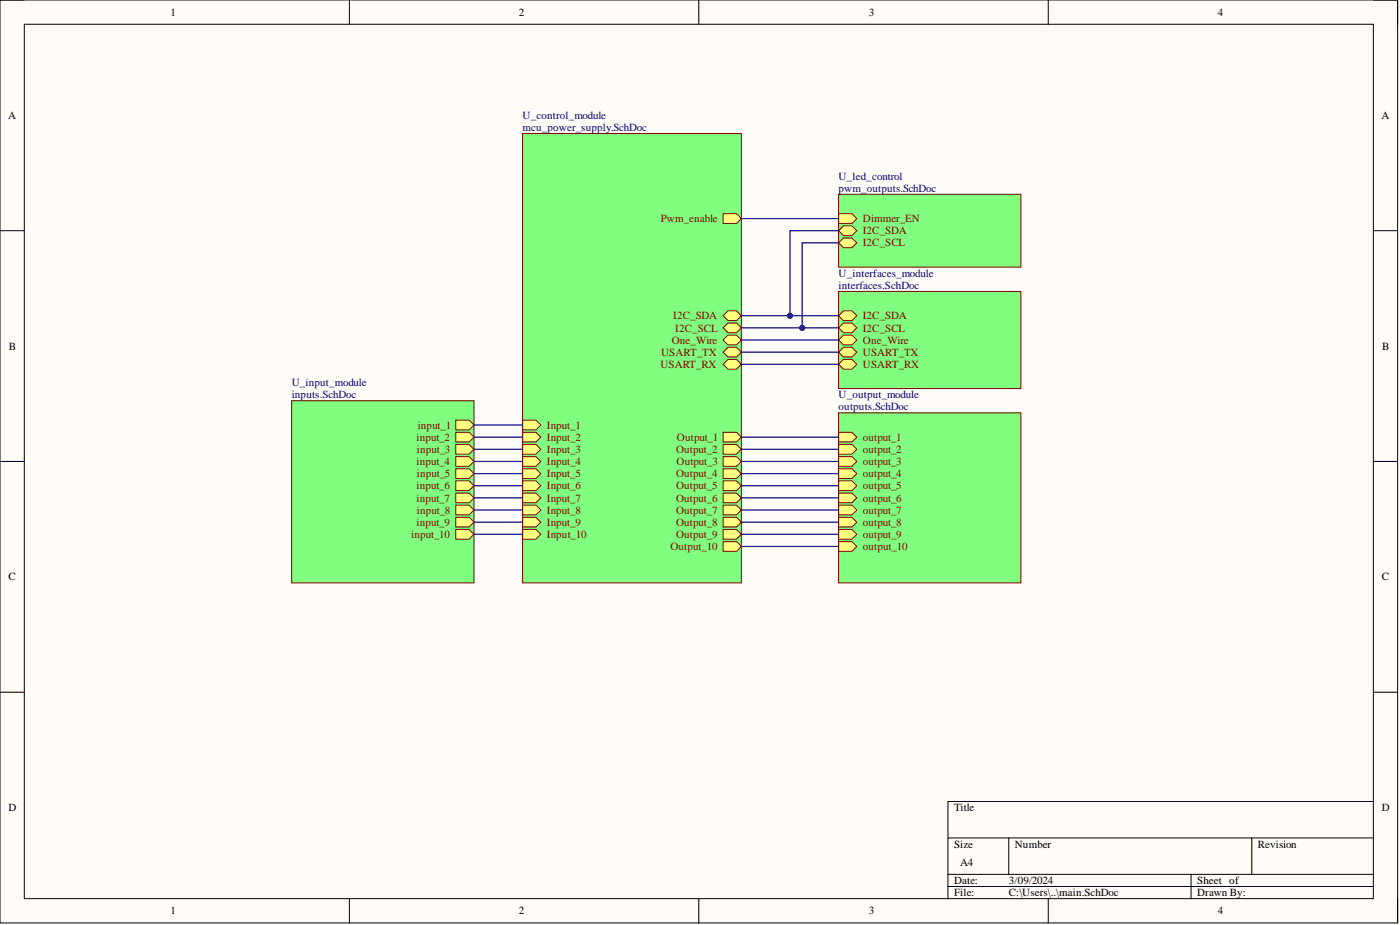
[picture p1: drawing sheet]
<svg xmlns="http://www.w3.org/2000/svg" width="292mm" height="193mm" viewBox="0 0 292 193" stroke-linecap="round" stroke-linejoin="round" font-family="sans-serif">
<path d="M0 0h291.6v192.5h-291.6z" fill-rule="evenodd" fill="#fffcf8"/>
<path d="M0 0h291.6v192.5h-291.6z" fill="none" stroke="#000" stroke-width=".21"/>
<path d="M5.1 5.1h281.4v182.4h-281.4z" fill-rule="evenodd" fill="#fffcf8"/>
<g fill="none" stroke="#000" stroke-width=".21">
<path d="M0 0h5.1M72.9 0v5.1M145.8 0v5.1M218.7 0v5.1M286.5 0h5.1v5.1M5.1 5.1h281.4v182.4h-281.4zM0 48.1h5.1M286.5 48.1h5.1M0 96.3h5.1M286.5 96.3h5.1M0 144.4h5.1M286.5 144.4h5.1"/>
<path d="M197.8 174.8h88.7M210.5 174.8v7.6M261.2 174.8v7.6M286.5 167.2h-88.7v20.3M72.9 187.5v5M145.8 187.5v5M197.8 182.4h88.7M197.8 184.9h88.7M218.7 187.5v5M248.5 182.4v5.1M291.6 187.5v5"/>
</g>
<path d="M109 27.9h45.7v93.7h-45.7z" fill-rule="evenodd" fill="#80ff80"/>
<path d="M109 27.9h45.7v93.7h-45.7z" fill="none" stroke="#800000" stroke-width=".21"/>
<path d="M150.9 65.9l1-1h1.8l1 1-1 1h-1.8z" fill-rule="evenodd" fill="#ffff80"/>
<path d="M150.9 65.9l1-1h1.8l1 1-1 1h-1.8z" fill="none" stroke="#800000" stroke-width=".21"/>
<path d="M150.9 76l1-1h1.8l1 1-1 1h-1.8z" fill-rule="evenodd" fill="#ffff80"/>
<path d="M150.9 76l1-1h1.8l1 1-1 1h-1.8z" fill="none" stroke="#800000" stroke-width=".21"/>
<path d="M150.9 73.5l1-1h1.8l1 1-1 1h-1.8z" fill-rule="evenodd" fill="#ffff80"/>
<path d="M150.9 73.5l1-1h1.8l1 1-1 1h-1.8z" fill="none" stroke="#800000" stroke-width=".21"/>
<path d="M150.9 68.4l1-1h1.8l1 1-1 1h-1.8z" fill-rule="evenodd" fill="#ffff80"/>
<path d="M150.9 68.4l1-1h1.8l1 1-1 1h-1.8z" fill="none" stroke="#800000" stroke-width=".21"/>
<path d="M150.9 70.9l1-1h1.8l1 1-1 1h-1.8z" fill-rule="evenodd" fill="#ffff80"/>
<path d="M150.9 70.9l1-1h1.8l1 1-1 1h-1.8z" fill="none" stroke="#800000" stroke-width=".21"/>
<path d="M109 95.3h2.8l1 1-1 1h-2.8z" fill-rule="evenodd" fill="#ffff80"/>
<path d="M109 95.3h2.8l1 1-1 1h-2.8z" fill="none" stroke="#800000" stroke-width=".21"/>
<path d="M109 97.8h2.8l1 1-1 1h-2.8z" fill-rule="evenodd" fill="#ffff80"/>
<path d="M109 97.8h2.8l1 1-1 1h-2.8z" fill="none" stroke="#800000" stroke-width=".21"/>
<path d="M109 87.7h2.8l1 1-1 1h-2.8z" fill-rule="evenodd" fill="#ffff80"/>
<path d="M109 87.7h2.8l1 1-1 1h-2.8z" fill="none" stroke="#800000" stroke-width=".21"/>
<path d="M109 90.2h2.8l1 1-1 1h-2.8z" fill-rule="evenodd" fill="#ffff80"/>
<path d="M109 90.2h2.8l1 1-1 1h-2.8z" fill="none" stroke="#800000" stroke-width=".21"/>
<path d="M109 100.3h2.8l1 1-1 1h-2.8z" fill-rule="evenodd" fill="#ffff80"/>
<path d="M109 100.3h2.8l1 1-1 1h-2.8z" fill="none" stroke="#800000" stroke-width=".21"/>
<path d="M109 92.7h2.8l1 1-1 1h-2.8z" fill-rule="evenodd" fill="#ffff80"/>
<path d="M109 92.7h2.8l1 1-1 1h-2.8z" fill="none" stroke="#800000" stroke-width=".21"/>
<path d="M150.9 102.9h2.8l1 1-1 1h-2.8z" fill-rule="evenodd" fill="#ffff80"/>
<path d="M150.9 102.9h2.8l1 1-1 1h-2.8z" fill="none" stroke="#800000" stroke-width=".21"/>
<path d="M150.9 92.7h2.8l1 1-1 1h-2.8z" fill-rule="evenodd" fill="#ffff80"/>
<path d="M150.9 92.7h2.8l1 1-1 1h-2.8z" fill="none" stroke="#800000" stroke-width=".21"/>
<path d="M150.9 97.8h2.8l1 1-1 1h-2.8z" fill-rule="evenodd" fill="#ffff80"/>
<path d="M150.9 97.8h2.8l1 1-1 1h-2.8z" fill="none" stroke="#800000" stroke-width=".21"/>
<path d="M150.9 100.3h2.8l1 1-1 1h-2.8z" fill-rule="evenodd" fill="#ffff80"/>
<path d="M150.9 100.3h2.8l1 1-1 1h-2.8z" fill="none" stroke="#800000" stroke-width=".21"/>
<path d="M150.9 90.2h2.8l1 1-1 1h-2.8z" fill-rule="evenodd" fill="#ffff80"/>
<path d="M150.9 90.2h2.8l1 1-1 1h-2.8z" fill="none" stroke="#800000" stroke-width=".21"/>
<path d="M150.9 95.3h2.8l1 1-1 1h-2.8z" fill-rule="evenodd" fill="#ffff80"/>
<path d="M150.9 95.3h2.8l1 1-1 1h-2.8z" fill="none" stroke="#800000" stroke-width=".21"/>
<path d="M109 105.4h2.8l1 1-1 1h-2.8z" fill-rule="evenodd" fill="#ffff80"/>
<path d="M109 105.4h2.8l1 1-1 1h-2.8z" fill="none" stroke="#800000" stroke-width=".21"/>
<path d="M109 107.9h2.8l1 1-1 1h-2.8z" fill-rule="evenodd" fill="#ffff80"/>
<path d="M109 107.9h2.8l1 1-1 1h-2.8z" fill="none" stroke="#800000" stroke-width=".21"/>
<path d="M109 102.9h2.8l1 1-1 1h-2.8z" fill-rule="evenodd" fill="#ffff80"/>
<path d="M109 102.9h2.8l1 1-1 1h-2.8z" fill="none" stroke="#800000" stroke-width=".21"/>
<path d="M109 110.5h2.8l1 1-1 1h-2.8z" fill-rule="evenodd" fill="#ffff80"/>
<path d="M109 110.5h2.8l1 1-1 1h-2.8z" fill="none" stroke="#800000" stroke-width=".21"/>
<path d="M150.9 110.5h2.8l1 1-1 1h-2.8z" fill-rule="evenodd" fill="#ffff80"/>
<path d="M150.9 110.5h2.8l1 1-1 1h-2.8z" fill="none" stroke="#800000" stroke-width=".21"/>
<path d="M150.9 113h2.8l1 1-1 1h-2.8z" fill-rule="evenodd" fill="#ffff80"/>
<path d="M150.9 113h2.8l1 1-1 1h-2.8z" fill="none" stroke="#800000" stroke-width=".21"/>
<path d="M150.9 107.9h2.8l1 1-1 1h-2.8z" fill-rule="evenodd" fill="#ffff80"/>
<path d="M150.9 107.9h2.8l1 1-1 1h-2.8z" fill="none" stroke="#800000" stroke-width=".21"/>
<path d="M150.9 105.4h2.8l1 1-1 1h-2.8z" fill-rule="evenodd" fill="#ffff80"/>
<path d="M150.9 105.4h2.8l1 1-1 1h-2.8z" fill="none" stroke="#800000" stroke-width=".21"/>
<path d="M150.9 44.6h2.8l1 1-1 1h-2.8z" fill-rule="evenodd" fill="#ffff80"/>
<path d="M150.9 44.6h2.8l1 1-1 1h-2.8z" fill="none" stroke="#800000" stroke-width=".21"/>
<path d="M175 60.8h38v20.3h-38z" fill-rule="evenodd" fill="#80ff80"/>
<path d="M175 60.8h38v20.3h-38z" fill="none" stroke="#800000" stroke-width=".21"/>
<path d="M175 65.9l1-1h1.8l1 1-1 1h-1.8z" fill-rule="evenodd" fill="#ffff80"/>
<path d="M175 65.9l1-1h1.8l1 1-1 1h-1.8z" fill="none" stroke="#800000" stroke-width=".21"/>
<path d="M175 68.4l1-1h1.8l1 1-1 1h-1.8z" fill-rule="evenodd" fill="#ffff80"/>
<path d="M175 68.4l1-1h1.8l1 1-1 1h-1.8z" fill="none" stroke="#800000" stroke-width=".21"/>
<path d="M175 70.9l1-1h1.8l1 1-1 1h-1.8z" fill-rule="evenodd" fill="#ffff80"/>
<path d="M175 70.9l1-1h1.8l1 1-1 1h-1.8z" fill="none" stroke="#800000" stroke-width=".21"/>
<path d="M175 73.5l1-1h1.8l1 1-1 1h-1.8z" fill-rule="evenodd" fill="#ffff80"/>
<path d="M175 73.5l1-1h1.8l1 1-1 1h-1.8z" fill="none" stroke="#800000" stroke-width=".21"/>
<path d="M175 76l1-1h1.8l1 1-1 1h-1.8z" fill-rule="evenodd" fill="#ffff80"/>
<path d="M175 76l1-1h1.8l1 1-1 1h-1.8z" fill="none" stroke="#800000" stroke-width=".21"/>
<path d="M60.9 83.6h38v38h-38z" fill-rule="evenodd" fill="#80ff80"/>
<path d="M60.9 83.6h38v38h-38z" fill="none" stroke="#800000" stroke-width=".21"/>
<path d="M95.1 87.7h2.8l1 1-1 1h-2.8z" fill-rule="evenodd" fill="#ffff80"/>
<path d="M95.1 87.7h2.8l1 1-1 1h-2.8z" fill="none" stroke="#800000" stroke-width=".21"/>
<path d="M95.1 90.2h2.8l1 1-1 1h-2.8z" fill-rule="evenodd" fill="#ffff80"/>
<path d="M95.1 90.2h2.8l1 1-1 1h-2.8z" fill="none" stroke="#800000" stroke-width=".21"/>
<path d="M95.1 92.7h2.8l1 1-1 1h-2.8z" fill-rule="evenodd" fill="#ffff80"/>
<path d="M95.1 92.7h2.8l1 1-1 1h-2.8z" fill="none" stroke="#800000" stroke-width=".21"/>
<path d="M95.1 95.3h2.8l1 1-1 1h-2.8z" fill-rule="evenodd" fill="#ffff80"/>
<path d="M95.1 95.3h2.8l1 1-1 1h-2.8z" fill="none" stroke="#800000" stroke-width=".21"/>
<path d="M95.1 97.8h2.8l1 1-1 1h-2.8z" fill-rule="evenodd" fill="#ffff80"/>
<path d="M95.1 97.8h2.8l1 1-1 1h-2.8z" fill="none" stroke="#800000" stroke-width=".21"/>
<path d="M95.1 100.3h2.8l1 1-1 1h-2.8z" fill-rule="evenodd" fill="#ffff80"/>
<path d="M95.1 100.3h2.8l1 1-1 1h-2.8z" fill="none" stroke="#800000" stroke-width=".21"/>
<path d="M95.1 107.9h2.8l1 1-1 1h-2.8z" fill-rule="evenodd" fill="#ffff80"/>
<path d="M95.1 107.9h2.8l1 1-1 1h-2.8z" fill="none" stroke="#800000" stroke-width=".21"/>
<path d="M95.1 110.5h2.8l1 1-1 1h-2.8z" fill-rule="evenodd" fill="#ffff80"/>
<path d="M95.1 110.5h2.8l1 1-1 1h-2.8z" fill="none" stroke="#800000" stroke-width=".21"/>
<path d="M95.1 102.9h2.8l1 1-1 1h-2.8z" fill-rule="evenodd" fill="#ffff80"/>
<path d="M95.1 102.9h2.8l1 1-1 1h-2.8z" fill="none" stroke="#800000" stroke-width=".21"/>
<path d="M95.1 105.4h2.8l1 1-1 1h-2.8z" fill-rule="evenodd" fill="#ffff80"/>
<path d="M95.1 105.4h2.8l1 1-1 1h-2.8z" fill="none" stroke="#800000" stroke-width=".21"/>
<path d="M175 86.1h38v35.5h-38z" fill-rule="evenodd" fill="#80ff80"/>
<path d="M175 86.1h38v35.5h-38z" fill="none" stroke="#800000" stroke-width=".21"/>
<path d="M175 95.3h2.8l1 1-1 1h-2.8z" fill-rule="evenodd" fill="#ffff80"/>
<path d="M175 95.3h2.8l1 1-1 1h-2.8z" fill="none" stroke="#800000" stroke-width=".21"/>
<path d="M175 97.8h2.8l1 1-1 1h-2.8z" fill-rule="evenodd" fill="#ffff80"/>
<path d="M175 97.8h2.8l1 1-1 1h-2.8z" fill="none" stroke="#800000" stroke-width=".21"/>
<path d="M175 92.7h2.8l1 1-1 1h-2.8z" fill-rule="evenodd" fill="#ffff80"/>
<path d="M175 92.7h2.8l1 1-1 1h-2.8z" fill="none" stroke="#800000" stroke-width=".21"/>
<path d="M175 100.3h2.8l1 1-1 1h-2.8z" fill-rule="evenodd" fill="#ffff80"/>
<path d="M175 100.3h2.8l1 1-1 1h-2.8z" fill="none" stroke="#800000" stroke-width=".21"/>
<path d="M175 90.2h2.8l1 1-1 1h-2.8z" fill-rule="evenodd" fill="#ffff80"/>
<path d="M175 90.2h2.8l1 1-1 1h-2.8z" fill="none" stroke="#800000" stroke-width=".21"/>
<path d="M175 102.9h2.8l1 1-1 1h-2.8z" fill-rule="evenodd" fill="#ffff80"/>
<path d="M175 102.9h2.8l1 1-1 1h-2.8z" fill="none" stroke="#800000" stroke-width=".21"/>
<path d="M175 105.4h2.8l1 1-1 1h-2.8z" fill-rule="evenodd" fill="#ffff80"/>
<path d="M175 105.4h2.8l1 1-1 1h-2.8z" fill="none" stroke="#800000" stroke-width=".21"/>
<path d="M175 107.9h2.8l1 1-1 1h-2.8z" fill-rule="evenodd" fill="#ffff80"/>
<path d="M175 107.9h2.8l1 1-1 1h-2.8z" fill="none" stroke="#800000" stroke-width=".21"/>
<path d="M175 110.5h2.8l1 1-1 1h-2.8z" fill-rule="evenodd" fill="#ffff80"/>
<path d="M175 110.5h2.8l1 1-1 1h-2.8z" fill="none" stroke="#800000" stroke-width=".21"/>
<path d="M175 113h2.8l1 1-1 1h-2.8z" fill-rule="evenodd" fill="#ffff80"/>
<path d="M175 113h2.8l1 1-1 1h-2.8z" fill="none" stroke="#800000" stroke-width=".21"/>
<path d="M175 40.5h38v15.2h-38z" fill-rule="evenodd" fill="#80ff80"/>
<path d="M175 40.5h38v15.2h-38z" fill="none" stroke="#800000" stroke-width=".21"/>
<path d="M175 48.1l1-1h1.8l1 1-1 1h-1.8z" fill-rule="evenodd" fill="#ffff80"/>
<path d="M175 48.1l1-1h1.8l1 1-1 1h-1.8z" fill="none" stroke="#800000" stroke-width=".21"/>
<path d="M175 50.7l1-1.1h1.8l1 1.1-1 1h-1.8z" fill-rule="evenodd" fill="#ffff80"/>
<path d="M175 50.7l1-1.1h1.8l1 1.1-1 1h-1.8z" fill="none" stroke="#800000" stroke-width=".21"/>
<path d="M175 44.6h2.8l1 1-1 1h-2.8z" fill-rule="evenodd" fill="#ffff80"/>
<path d="M175 44.6h2.8l1 1-1 1h-2.8z" fill="none" stroke="#800000" stroke-width=".21"/>
<g fill="none" stroke="#000080" stroke-width=".25">
<path d="M154.7 68.4h20.3M154.7 76h20.3M154.7 73.5h20.3M154.7 70.9h20.3M98.9 98.8h10.1M98.9 96.3h10.1M98.9 93.7h10.1M98.9 91.2h10.1M98.9 88.7h10.1M154.7 98.8h20.3M154.7 96.3h20.3M154.7 93.7h20.3"/>
<path d="M154.7 91.2h20.3M98.9 101.3h10.1M154.7 101.3h20.3M154.7 103.9h20.3"/>
</g>
<circle cx="167.4" cy="68.4" r=".51" fill="#000080"/>
<circle cx="167.4" cy="68.4" r=".51" fill="none" stroke="#000080" stroke-width=".21"/>
<path d="M154.7 65.9h20.3" fill="none" stroke="#000080" stroke-width=".25"/>
<circle cx="164.8" cy="65.9" r=".51" fill="#000080"/>
<circle cx="164.8" cy="65.9" r=".51" fill="none" stroke="#000080" stroke-width=".21"/>
<path d="M175 50.7h-7.6v17.7M98.9 103.9h10.1M98.9 106.4h10.1M98.9 108.9h10.1M98.9 111.5h10.1M154.7 106.4h20.3M154.7 108.9h20.3M154.7 111.5h20.3M154.7 114h20.3" fill="none" stroke="#000080" stroke-width=".25"/>
<circle cx="167.4" cy="68.4" r=".51" fill="#000080"/>
<circle cx="167.4" cy="68.4" r=".51" fill="none" stroke="#000080" stroke-width=".21"/>
<path d="M175 48.1h-10.2v17.8" fill="none" stroke="#000080" stroke-width=".25"/>
<circle cx="164.8" cy="65.9" r=".51" fill="#000080"/>
<circle cx="164.8" cy="65.9" r=".51" fill="none" stroke="#000080" stroke-width=".21"/>
<path d="M154.7 45.6h20.3" fill="none" stroke="#000080" stroke-width=".25"/>
<g font-size="2.3">
<text x="35.6" y="3.3">1</text>
<text x="108.3" y="3.3">2</text>
<text x="181.3" y="3.3">3</text>
<text x="254.1" y="3.3">4</text>
<text x="1.7" y="24.8">A</text>
<text x="288.2" y="24.8">A</text>
<text x="1.9" y="73">B</text>
<text x="288.4" y="73">B</text>
<text x="1.8" y="121.1">C</text>
<text x="288.3" y="121.1">C</text>
<text x="1.8" y="169.2">D</text>
<text x="199.1" y="169.2">Title</text>
<text x="288.3" y="169.2">D</text>
<text x="199.1" y="176.8">Size</text>
<text x="211.7" y="176.8">Number</text>
<text x="262.4" y="176.8">Revision</text>
<text x="199.1" y="184.4">Date:</text>
<text x="200.3" y="180.6">A4</text>
<text x="210.5" y="184.4">3/09/2024</text>
<text x="249.8" y="184.4">Sheet of</text>
<text x="35.6" y="190.8">1</text>
<text x="108.3" y="190.8">2</text>
<text x="181.3" y="190.8">3</text>
<text x="199.1" y="187">File:</text>
<text x="210.5" y="187">C:\Users\..\main.SchDoc</text>
<text x="249.8" y="187">Drawn By:</text>
<text x="254.1" y="190.8">4</text>
</g>
<g font-size="2.3" fill="#000080">
<text x="109" y="24.8">U_control_module</text>
<text x="109" y="27.4">mcu_power_supply.SchDoc</text>
<text x="175" y="37.5">U_led_control</text>
<text x="175" y="40">pwm_outputs.SchDoc</text>
<text x="175" y="57.8">U_interfaces_module</text>
<text x="175" y="60.3">interfaces.SchDoc</text>
<text x="60.9" y="80.6">U_input_module</text>
<text x="60.9" y="83.1">inputs.SchDoc</text>
<text x="175" y="83.1">U_output_module</text>
<text x="175" y="85.6">outputs.SchDoc</text>
</g>
<g font-size="2.3" fill="#800000">
<text x="137.9" y="46.4">Pwm_enable</text>
<text x="180" y="46.4">Dimmer_EN</text>
<text x="180" y="48.9">I2C_SDA</text>
<text x="180" y="51.4">I2C_SCL</text>
<text x="140.1" y="71.7">One_Wire</text>
<text x="140.5" y="66.6">I2C_SDA</text>
<text x="140.9" y="69.2">I2C_SCL</text>
<text x="180" y="66.6">I2C_SDA</text>
<text x="180" y="69.2">I2C_SCL</text>
<text x="180" y="71.7">One_Wire</text>
<text x="137.8" y="76.8">USART_RX</text>
<text x="137.9" y="74.2">USART_TX</text>
<text x="180" y="74.2">USART_TX</text>
<text x="180" y="76.8">USART_RX</text>
<text x="87.1" y="89.4">input_1</text>
<text x="114.1" y="89.4">Input_1</text>
<text x="86.9" y="92">input_2</text>
<text x="87" y="94.5">input_3</text>
<text x="114.1" y="92">Input_2</text>
<text x="114.1" y="94.5">Input_3</text>
<text x="141.1" y="94.5">Output_2</text>
<text x="141.2" y="92">Output_1</text>
<text x="180" y="94.5">output_2</text>
<text x="180" y="92">output_1</text>
<text x="86.9" y="97">input_4</text>
<text x="87" y="99.6">input_5</text>
<text x="114.1" y="97">Input_4</text>
<text x="114.1" y="99.6">Input_5</text>
<text x="141.1" y="99.6">Output_4</text>
<text x="141.2" y="97">Output_3</text>
<text x="180" y="97">output_3</text>
<text x="180" y="99.6">output_4</text>
<text x="86.9" y="102.1">input_6</text>
<text x="86.9" y="104.6">input_7</text>
<text x="87" y="107.2">input_8</text>
<text x="114.1" y="102.1">Input_6</text>
<text x="114.1" y="107.2">Input_8</text>
<text x="114.1" y="104.6">Input_7</text>
<text x="141.1" y="104.6">Output_6</text>
<text x="141.1" y="102.1">Output_5</text>
<text x="141.1" y="107.2">Output_7</text>
<text x="180" y="102.1">output_5</text>
<text x="180" y="104.6">output_6</text>
<text x="180" y="107.2">output_7</text>
<text x="85.8" y="112.2">input_10</text>
<text x="86.9" y="109.7">input_9</text>
<text x="114.1" y="109.7">Input_9</text>
<text x="114.1" y="112.2">Input_10</text>
<text x="141.1" y="112.2">Output_9</text>
<text x="141.1" y="109.7">Output_8</text>
<text x="180" y="109.7">output_8</text>
<text x="180" y="112.2">output_9</text>
<text x="139.9" y="114.8">Output_10</text>
<text x="180" y="114.8">output_10</text>
</g>
</svg>
